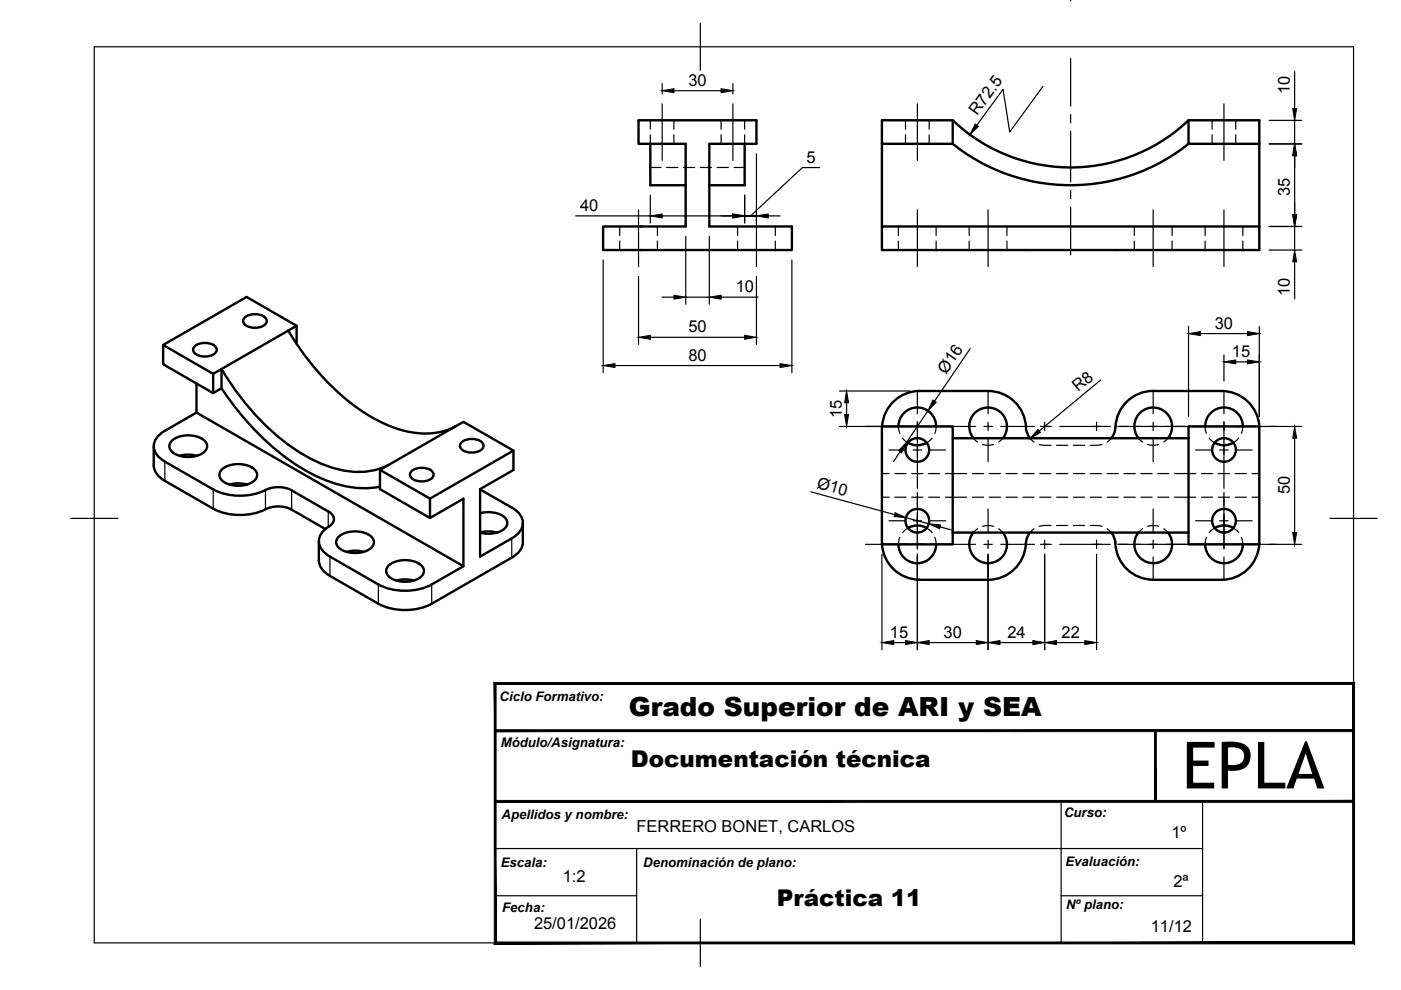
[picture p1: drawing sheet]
<svg xmlns="http://www.w3.org/2000/svg" width="297mm" height="210mm" viewBox="0 0 297 210" stroke-linecap="round" stroke-linejoin="round" font-family="sans-serif">
<!-- layer: Visible -->
<g fill="none" stroke="#000" stroke-width=".51">
<path d="M135.4 25.5h25v5h-10v17.5h17.5v5h-40v-5h17.5v-17.5h-10zM137.9 30.5v8.8h7.5M157.9 30.5v8.8h-7.5M187 30.5v17.5M202 25.5v5a40 40 0 0 0 50 0M252 25.5v5h15v-5h-15a36.2 36.2 0 0 1-50 0h-15v5h15M267 30.5v22.5h-80v-5h80M34.6 73.1v4.1l10.6 6.1M41.3 73.4a3.4 3.4 0 0 1 4.6 .4 1.26 1.26 0 0 1-1.2 1.6 3.3 3.3 0 0 1-3.7-.9v-.7zM45.2 79.3v4l1.8-1M47 78.2a51.3 51.3 0 0 0 18.6 18.9 20 20 0 0 0 13.8 2.6l2.9-1.1M47 78.2v4.1"/>
<path d="M51.9 67.3a3.4 3.4 0 0 1 4.6 .4 1.26 1.26 0 0 1-1.2 1.6 3.3 3.3 0 0 1-3.7-.9v-.7zM61.1 70.1a51.5 51.5 0 0 0 18.2 18.6 19.9 19.9 0 0 0 14.8 2.7l2.4-.9M61.1 70.1l1.8-1-10.6-6.1-17.7 10.1 10.6 6.2 1.8-1.1M61.1 70.1l-14.1 8.1M62.9 69.1v3.8M32.6 94.6v4.1a3.9 3.9 0 0 0 2.3 3.2l10.3 6a12.9 12.9 0 0 0 11.7-.2 6.5 6.5 0 0 1 4.9 .3M36.5 93.4a5.9 5.9 0 0 1 6.8 0 1.64 1.64 0 0 1-.6 2.8 6.1 6.1 0 0 1-6.2-.4 1.52 1.52 0 0 1 0-2.4zM38.1 96.6l1.8-.2 1.9 .2M41.7 81.3v6.2l56.6 32.6v-14.4l-7.1 4.1M41.7 87.5l-6.8 3.8a3.5 3.5 0 0 0-1.9 4.7l1.1 1.3 .8 .6 10.3 5.9a12.9 12.9 0 0 0 11.7-.2 6.5 6.5 0 0 1 4.9 .4M47 82.3a53 53 0 0 0 20.1 18.7 21.4 21.4 0 0 0 13.5 2.2M47.1 99.5a5.9 5.9 0 0 1 6.8 0 1.64 1.64 0 0 1-.5 2.8 6.1 6.1 0 0 1-6.3-.4 1.52 1.52 0 0 1 0-2.4z"/>
<path d="M80.6 99.6l17.7-10.2 10.6 6.1-17.7 10.2zM80.6 99.6v4.1l10.6 6.1v-4.1M87.2 99.9a3.4 3.4 0 0 1 4.6 .4 1.26 1.26 0 0 1-1.1 1.6 3.3 3.3 0 0 1-3.7-.9v-.7zM97.8 93.8a3.4 3.4 0 0 1 4.6 .3 1.26 1.26 0 0 1-1.1 1.7 3.3 3.3 0 0 1-3.7-.9v-.8zM108.9 95.5v4.1l-7.1 4.1v14.3l6.7-3.9a3.5 3.5 0 0 0 2-4.6l-1.1-1.3-.9-.6-6.7-3.8M187 90.4a8 8 0 0 1 8-7.5h14.5a8 8 0 0 1 8 7.7M190.5 90.4a4 4 0 0 1 4-4 4 4 0 0 1 4 4M196.5 93.9a4 4 0 0 1-4 0M202 92.9v-2.5h-15v25h15v-2.5M206.4 92.9a4 4 0 0 1 .4-5.4 4 4 0 0 1 5.4 0 4 4 0 0 1 .4 5.4M217.5 90.6l.2 1 .7 1.3M241.4 92.9a4 4 0 0 1 .4-5.4 4 4 0 0 1 5.5 0 4 4 0 0 1 .3 5.4"/>
<path d="M244.5 82.9h14.5a8 8 0 0 1 8 7.5M244.5 82.9a8.1 8.1 0 0 0-8.1 8.2l-.3 .9-.5 .9M252 90.4h15v25h-15zM252 92.9h-50v20h50M255.5 90.4a4 4 0 0 1 4-4 4 4 0 0 1 4 4M261.5 93.9a4 4 0 0 1-4 0M48.7 102.7l1.8-.2 1.9 .2M61.8 104l7.8 4.5M61.8 108l7.2 4.2M67.6 114.8v4a3.9 3.9 0 0 0 2.4 3.3M69.6 108.4a1.7 1.7 0 0 1 1.2 1.6 1.7 1.7 0 0 1-1.1 1.6M69.7 111.6a3.4 3.4 0 0 0-1.7 4.6l1.1 1.2 .9 .6"/>
<path d="M70 118l10.2 5.9a12.6 12.6 0 0 0 11.3 0l6.8-3.8M71.9 113.8a5.9 5.9 0 0 1 6.8 0 1.64 1.64 0 0 1-.6 2.8 6.1 6.1 0 0 1-6.2-.4 1.52 1.52 0 0 1 0-2.4zM73.4 117l1.9-.3 1.8 .3M82.5 119.8a5.9 5.9 0 0 1 6.8 0 1.64 1.64 0 0 1-.6 2.9 6.1 6.1 0 0 1-6.2-.4 1.52 1.52 0 0 1 0-2.5zM101.8 108.8a5.7 5.7 0 0 1 5.3 1 1.56 1.56 0 0 1-.4 2.5 6.1 6.1 0 0 1-4.9 .6M101.8 112.9l1.8-.2 1.8 .2M108.5 118.2l-17 9.8a12.6 12.6 0 0 1-11.3 0l-10.2-5.9M110.8 110.9v4.1M110.9 115a3.9 3.9 0 0 1-2.4 3.2M190.5 115.4a4 4 0 0 0 4 4 4 4 0 0 0 4-4M196.5 111.9a4 4 0 0 0-4 0M206.4 112.9a4 4 0 0 0 .4 5.4 4 4 0 0 0 5.4 0 4 4 0 0 0 .4-5.4"/>
<path d="M217.5 115.3a8 8 0 0 1-8 7.6h-14.5a8 8 0 0 1-8-7.5M218.4 112.9l-.5 .9-.4 1.4M235.6 112.9l.5 .9 .3 .9a8.1 8.1 0 0 0 8.1 8.2M241.4 112.9a4 4 0 0 0 .4 5.4 4 4 0 0 0 5.4 0 4 4 0 0 0 .4-5.4M255.5 115.4a4 4 0 0 0 4 4 4 4 0 0 0 4-4M261.5 111.9a4 4 0 0 0-4 0M267 115.4a8 8 0 0 1-8 7.5h-14.5M84 123.1l1.9-.3 1.8 .3"/>
<circle cx="194.5" cy="95.4" r="2.51"/>
<circle cx="259.5" cy="95.4" r="2.51"/>
<circle cx="194.5" cy="110.4" r="2.51"/>
<circle cx="259.5" cy="110.4" r="2.51"/>
</g>
<!-- layer: Hidden -->
<g fill="none" stroke="#000" stroke-width=".25">
<path d="M137.9 25.5v1.9M137.9 28.6v1.9M137.9 35.5h2.2M141.3 35.5h2.4M142.9 25.5v1.9M142.9 28.6v1.9M144.9 35.5h2.4M148.5 35.5h2.4M152 35.5h2.4M152.9 25.5v1.9M152.9 28.6v1.9M155.6 35.5h2.3"/>
<path d="M157.9 25.5v1.9M157.9 28.6v1.9M192 25.5v1.9M192 28.6v1.9M197 25.5v1.9M197 28.6v1.9M257 25.5v1.9M257 28.6v1.9M262 25.5v1.9M262 28.6v1.9M131.4 48v1.9M131.4 51.1v1.9"/>
<path d="M139.4 48v1.9M139.4 51.1v1.9M156.4 48v1.9M156.4 51.1v1.9M164.4 48v1.9M164.4 51.1v1.9M190.5 48v1.9M190.5 51.1v1.9M198.5 48v1.9M198.5 51.1v1.9M205.5 48v1.9M205.5 51.1v1.9"/>
<path d="M213.5 48v1.9M213.5 51.1v1.9M240.5 48v1.9M240.5 51.1v1.9M248.5 48v1.9M248.5 51.1v1.9M255.5 48v1.9M255.5 51.1v1.9M263.5 48v1.9M263.5 51.1v1.9M187 90.4v.5M190.5 90.4l.3 1.5"/>
<path d="M191.4 92.9l1.1 1M197.6 92.9l-1.1 1M198.5 90.4l-.3 1.5M206.4 92.9l.8 .8M208.3 94.2l.9 .2 1.5-.2M212.6 92.9l-.9 .8M218.4 92.9l.8 .8M220.3 94.2l2.5 .2M224 94.4h2.4M227.6 94.4h2.4M233.7 94.2l-2.5 .2M235.6 92.9l-.9 .8"/>
<path d="M241.4 92.9l.9 .8M243.3 94.2l.9 .2 1.5-.2M247.6 92.9l-.9 .8M255.5 90.4l.3 1.5M256.4 92.9l1.1 1M262.6 92.9l-1.1 1M263.5 90.4l-.3 1.5M267 90.4v.5M187 105.4h1.5M187 100.4h1.5M187 114.9v.5M189.7 105.4h2.4"/>
<path d="M189.7 100.4h2.4M190.8 114l-.3 1.4M192.5 111.9l-1.1 1M193.3 105.4h2.4M193.3 100.4h2.4M196.5 111.9l1.1 1M196.9 105.4h2.3M196.9 100.4h2.3M198.2 114l.3 1.4M200.4 105.4h4.6M200.4 100.4h4.6M206.2 105.4h2.3"/>
<path d="M206.2 100.4h2.3M207.2 112.1l-.8 .8M208.3 111.6l.9-.2 1.5 .2M209.7 105.4h2.4M209.7 100.4h2.4M211.7 112.1l.9 .8M213.3 105.4h2.4M213.3 100.4h2.4M216.9 105.4h2.3M216.9 100.4h2.3M219.2 112.1l-.8 .8M220.5 105.4h2.3"/>
<path d="M220.5 100.4h2.3M222.8 111.4l-2.5 .2M224 105.4h2.4M224 100.4h2.4M224 111.4h2.4M227.6 105.4h2.4M227.6 100.4h2.4M227.6 111.4h2.4M231.2 105.4h2.3M231.2 100.4h2.3M231.2 111.4l2.5 .2M234.7 105.4h2.4"/>
<path d="M234.7 100.4h2.4M234.7 112.1l.9 .8M238.3 105.4h2.4M238.3 100.4h2.4M241.9 105.4h2.4M241.9 100.4h2.4M242.3 112.1l-.9 .8M243.3 111.6l.9-.2 1.5 .2M245.4 105.4h2.4M245.4 100.4h2.4M246.7 112.1l.9 .8M249 105.4h4.5"/>
<path d="M249 100.4h4.5M254.7 105.4h2.4M254.7 100.4h2.4M255.8 114l-.3 1.4M257.5 111.9l-1.1 1M258.3 105.4h2.4M258.3 100.4h2.4M261.5 111.9l1.1 1M261.9 105.4h2.4M261.9 100.4h2.4M263.2 114l.3 1.4M265.5 105.4h1.5"/>
<path d="M265.5 100.4h1.5M267 114.9v.5"/>
</g>
<!-- layer: Visible Narrow -->
<path d="M34.9 97.9v4.1M45.2 103.8v4.1M56.3 103.9v4.1M61.8 104v4M69.6 108.5v3.2M70 118v4.1M108.5 114.1v4.1M80.2 123.9v4.1M91.5 123.9v4.1" fill="none" stroke="#000" stroke-width=".25"/>
<path d="M105 179.9h150M135 179.9v20M225 169.9v30M255 169.9v30M105 189.9h30M225 189.9h30" fill="none" stroke="#000" stroke-width=".25"/>
<g fill="#000" stroke="#000" stroke-width=".21">
<path d="M104.8 144.7l.4 .4 182-.4zM105.2 145.1l182-.4-.4 .4zM287.2 144.7l-.4 .4 .4 55zM286.8 145.1l.4 55-.4-.4zM104.8 200.1h182.4l-.4-.4zM105.2 199.7h181.6l-182 .4zM104.8 144.7v55.4l.4-.4zM104.8 144.7l.4 .4v54.6z"/>
<path d="M244.8 154.9l.4 15v-15zM244.8 154.9l.4 15h-.4z"/>
<path d="M105 155.1h182v-.4zM105 154.7h182l-182 .4z"/>
<path d="M105 170.1h182v-.4zM105 169.7h182l-182 .4z"/>
</g>
<!-- layer: Smart Centers -->
<g fill="none" stroke="#000" stroke-width=".25">
<path d="M227 -.1v.3v-.2M227 12.4v10.1M140.4 22v12M155.4 22v12M194.5 22v12M227 24.3v1.8M227 27.8v10.8M259.5 22v12M135.4 44.5v12M160.4 44.5v12M194.5 44.5v12M209.5 44.5v12"/>
<path d="M227 40.4v1.7M227 43.9v10.1M244.5 44.5v12M259.5 44.5v12M183.5 90.4h9M188.5 95.4h3.3M193.6 95.4h1.8M193.6 90.4h2.4M194.5 82.9v4.8M194.5 89.4v3.3M194.5 93.1v4.8M194.5 98.1v5.5"/>
<path d="M197.2 95.4h3.3M197.2 90.4h9.6M208.6 90.4h1.8M209.5 82.9v4.8M209.5 89.5v1.8M209.5 93.1v4.8M212.2 90.4h7.1M220.6 90.4h2.3M221.5 89.5v1.8M224.7 90.4h10.7M232.5 89.5v1.8M237 90.4h33.5"/>
<path d="M244.5 82.9v4.8M244.5 89.5v1.8M244.5 93.1v4.8M253.5 95.4h3.3M258.6 95.4h1.8M259.5 82.9v4.8M259.5 89.4v3.3M259.5 93.1v4.8M259.5 98.1v5.5M262.2 95.4h3.3M183.5 115.4h9M188.5 110.4h3.3"/>
<path d="M193.6 110.4h1.8M193.6 115.4h2.4M194.5 104.4v3.3M194.5 107.9v8.5M194.5 118.1v4.8M197.2 110.4h3.3M197.2 115.4h9.6M208.6 115.4h1.8M209.5 107.9v4.8M209.5 114.5v1.8M209.5 118.1v4.8M212.2 115.4h7.1"/>
<path d="M220.6 115.4h2.3M221.5 114.5v1.8M224.7 115.4h10.7M232.5 114.5v1.8M237 115.4h33.5M244.5 107.9v4.8M244.5 114.5v1.8M244.5 118.1v4.8M253.5 110.4h3.3M258.6 110.4h1.8M259.5 104.4v3.3M259.5 107.9v8.5"/>
<path d="M259.5 118.1v4.8M262.2 110.4h3.3"/>
</g>
<!-- layer: FD_Dimensions -->
<g fill="none" stroke="#000" stroke-width=".25">
<path d="M140.4 17.7v2.2M142.9 19.2h10M155.4 17.7v2.2M221.1 18.3l-7 9.7-1.4-9.1-5.6 7.6M274.5 15.2v7.8M160.4 32.6v14.7M173.8 35.5h-3.7l-11 10.3M269.1 25.5h6.9M269.1 30.5h6.9M274.5 25.5v5M274.5 33v12.5M122 45.8h15.9"/>
<path d="M127.9 55.1v23.9M135.4 58.6v14.4M137.9 41.4v5.9M140.4 45.8h15M145.4 50.1v14.4M150.4 50.1v14.4M157.9 45.8h2.5h-2.5M157.9 41.4v5.9M160.4 58.6v14.4M162.9 45.8h2.5M167.9 55.1v23.9M269.1 48h6.9"/>
<path d="M269.1 53h6.9M274.5 48v5M274.5 55.5v7.8M130.4 77.5h35M137.9 71.5h20M140.4 63h2.5M145.4 63h5M152.9 63h7.8M205.7 73.9l-7.6 11.1M252 69.2v19.1M254.5 70.7h10M259.5 75.2v5.6"/>
<path d="M262 76.7h2.5M267 69.2v19.1M178 90.4h14.4M178 82.9h14.9M179.5 85.4v2.5M190.8 95.8l-1.4 2M196.7 87.1l-4.4 6.6M233.4 80.6l-13.1 10.8M269.1 90.4h6.9M274.5 92.9v20M171.9 104.3l17.8 4.8M187 117.5v20.2"/>
<path d="M192.1 109.8l4.8 1.3M194.5 117.5v20.2M199.3 111.7l2.4 .7M209.5 117.5v20.2M221.5 117.5v20.2M232.5 117.5v20.2M269.1 115.4h6.9M189.5 136.2h2.5M197 136.2h10M212 136.2h7M224 136.2h6"/>
</g>
<g fill="#000" stroke="#000" stroke-width=".21">
<path d="M140.4 19.2l2.5-.4v.9zM152.9 18.8l2.5 .4-2.5 .5zM206.8 26.3l.7 .5-1.9 1.7zM274.5 30.5l.4 2.5h-.8zM274.1 23h.8l-.4 2.5zM137.9 45.8l2.5-.4v.8zM155.4 45.4l2.5 .4-2.5 .4zM160.4 45.8l2.5-.4v.8zM274.1 45.5h.8l-.4 2.5zM274.5 53l.4 2.5h-.8zM127.9 77.5l2.5-.4v.8zM135.4 71.5l2.5-.4v.8z"/>
<path d="M142.9 62.6l2.5 .4-2.5 .4zM150.4 63l2.5-.4v.8zM157.9 71.1l2.5 .4-2.5 .4zM165.4 77.1l2.5 .4-2.5 .4zM252 70.7l2.5-.4v.9zM259.5 76.7l2.5-.4v.8zM264.5 76.3l2.5 .4-2.5 .4zM264.5 70.3l2.5 .4-2.5 .5zM179.1 87.9h.8l-.4 2.5zM179.5 82.9l.4 2.5h-.8zM192.3 93.7l-1.1 2.3-.7-.4zM197.8 84.8l.7 .5-1.8 1.8z"/>
<path d="M220.1 91.1l.5 .6-2.2 1.3zM274.5 90.4l.4 2.5h-.8zM189.8 108.7l2.3 1.1-2.5-.3zM196.9 111.1l2.5 .2-.2 .8zM274.1 112.9h.8l-.4 2.5zM187 136.2l2.5-.4v.9zM192 135.8l2.5 .4-2.5 .5zM194.5 136.2l2.5-.4v.9zM207 135.8l2.5 .4-2.5 .5zM209.5 136.2l2.5-.4v.9zM219 135.8l2.5 .4-2.5 .5zM221.5 136.2l2.5-.4v.9z"/>
<path d="M230 135.8l2.5 .4-2.5 .5z"/>
</g>
<!-- layer: BORDER -->
<path d="M20 9.9h267v190h-267zM148.5 4.9v10M15 109.9h10M282 109.9h10M148.5 194.9v10" fill="none" stroke="#000" stroke-width=".25"/>
<text font-size="13.8" x="250.6" y="167.2">EPLA</text>
<text font-size="5.6" x="133.3" y="151.8">Grado Superior de ARI y SEA</text>
<g font-size="4.9">
<text x="133.8" y="162.7">Documentación técnica</text>
<text x="164.7" y="192.2">Práctica 11</text>
</g>
<g font-size="3.5">
<text x="146" y="18.2">30</text>
<text x="273.5" y="19.9" transform="rotate(-90 273.5 19.9)">10</text>
<text x="207.2" y="24.6" transform="rotate(-54 207.2 24.6)">R72.5</text>
<text x="171" y="34.5">5</text>
<text x="273.5" y="41.6" transform="rotate(-90 273.5 41.6)">35</text>
<text x="123" y="44.7">40</text>
<text x="156" y="62">10</text>
<text x="273.5" y="62.7" transform="rotate(-90 273.5 62.7)">10</text>
<text x="146" y="70.5">50</text>
<text x="257.6" y="69.7">30</text>
<text x="146" y="76.5">80</text>
<text x="261.2" y="75.7">15</text>
<text x="200.6" y="79.5" transform="rotate(-56 200.6 79.5)">Ø16</text>
<text x="228.6" y="83.2" transform="rotate(-40 228.6 83.2)">R8</text>
<text x="178.5" y="88.7" transform="rotate(-90 178.5 88.7)">15</text>
<text x="173" y="103.4" transform="rotate(15 173 103.4)">Ø10</text>
<text x="273.5" y="104.8" transform="rotate(-90 273.5 104.8)">50</text>
<text x="188.7" y="135.2">15</text>
<text x="200.1" y="135.2">30</text>
<text x="213.6" y="135.2">24</text>
<text x="225.1" y="135.2">22</text>
<text x="135" y="176.5">FERRERO BONET, CARLOS</text>
<text x="248.4" y="177.6">1º</text>
<text x="119.3" y="187">1:2</text>
<text x="248.8" y="188">2ª</text>
<text x="113.2" y="196.9">25/01/2026</text>
<text x="244" y="197.7">11/12</text>
</g>
<g font-size="2.8">
<text x="105.9" y="148.5">Ciclo Formativo:</text>
<text x="106.2" y="158.4">Módulo/Asignatura:</text>
<text x="106.4" y="173.6">Apellidos y nombre:</text>
<text x="225.6" y="173.2">Curso:</text>
<text x="106.2" y="183.8">Escala:</text>
<text x="136.4" y="183.8">Denominación de plano:</text>
<text x="225.9" y="183.5">Evaluación:</text>
<text x="106.5" y="193.5">Fecha:</text>
<text x="226" y="192.7">Nº plano:</text>
</g>
</svg>
